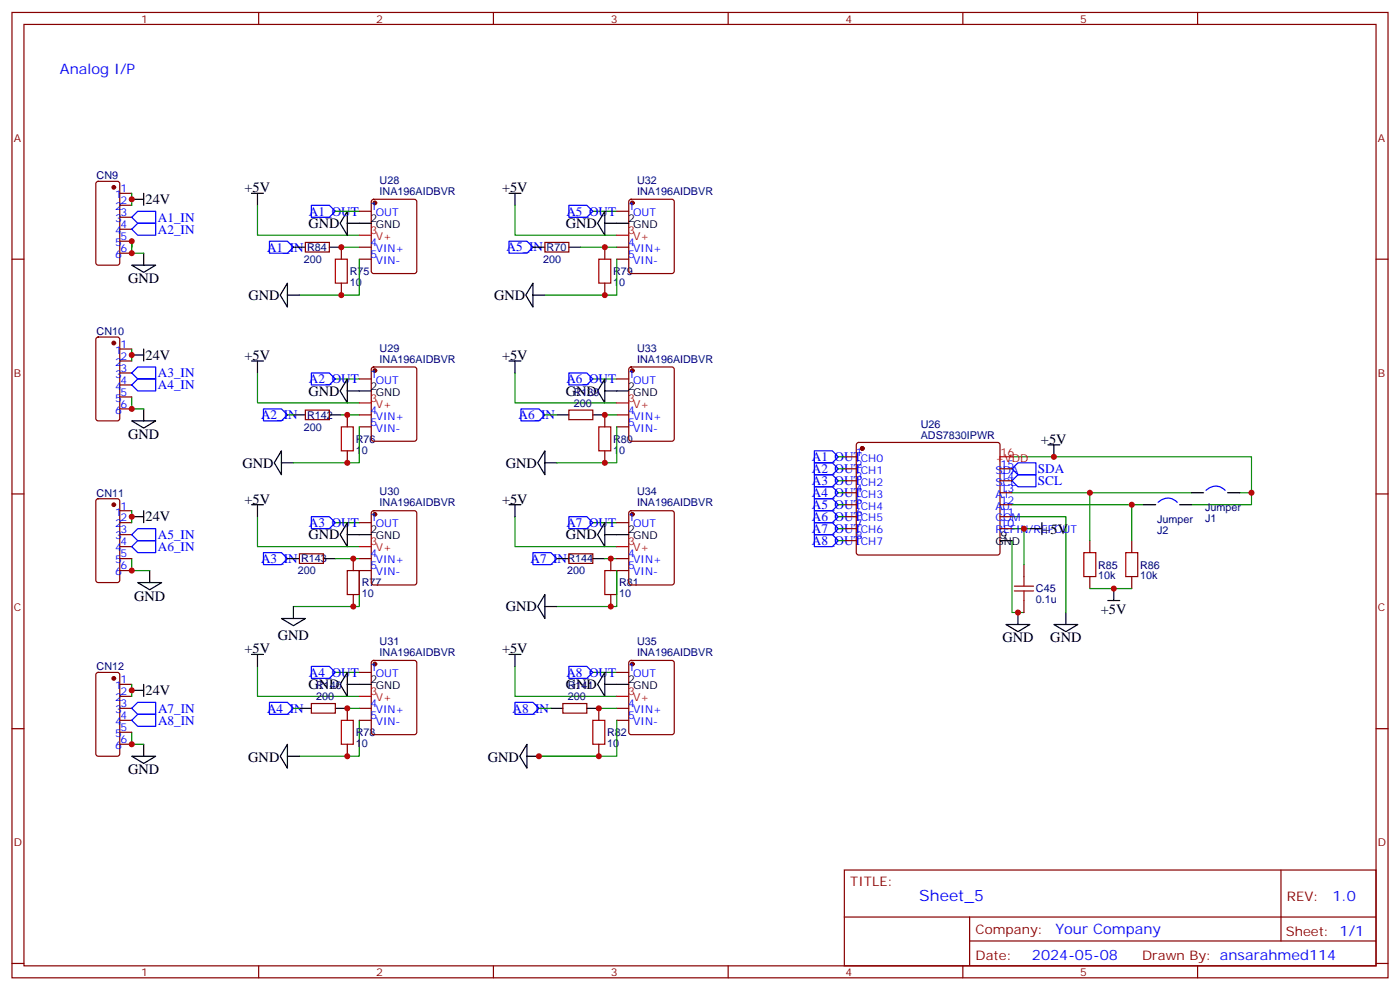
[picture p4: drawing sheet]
<svg xmlns="http://www.w3.org/2000/svg" width="412mm" height="292mm" viewBox="0 0 412 292" stroke-linecap="round" stroke-linejoin="round" font-family="sans-serif">
<g fill="none" stroke="#870000" stroke-width=".35">
<path d="M3.5 3.7h405.4v284.3h-405.4zM7.1 7.2h398.2v277.3h-398.2zM76.2 3.7v3.5M145.3 3.7v3.5M214.5 3.7v3.5M283.6 3.7v3.5M352.8 3.7v3.5M28.5 53.6l.4-.2h5.7l.6 .4 .1 23.6-.5 .6-5.9 .1-.6-.5-.1-23.5zM35.3 56.9h3.5M109.6 58.9l.5-.2h12l.6 .4 .1 20.8-.5 .6-12.2 .1-.7-.5v-20.7zM185.4 58.9l.5-.2h12l.7 .4v20.8l-.4 .6-12.3 .1-.6-.5-.1-20.7zM3.5 76.3h3.6"/>
<path d="M35.3 60.5h3.5M35.3 64h3.5M35.3 67.5h3.5M35.3 71h3.5M35.3 74.6h3.5M90 71.4h7v2.8h-7zM100.5 72.8v3.5M105.8 76.3h3.6M105.8 62.2h3.6M105.8 72.8h3.6M160.5 71.4h7.1v2.8h-7.1zM178.2 72.8v3.5"/>
<path d="M181.7 76.3h3.5M181.7 62.2h3.5M181.7 72.8h3.5M405.3 76.3h3.6M28.5 99.5l.4-.2h5.7l.6 .4 .1 23.6-.5 .6-5.9 .1-.6-.5-.1-23.5zM100.5 83.4v3.5M178.2 83.4v3.5M35.3 102.8h3.5M35.3 106.3h3.5M35.3 109.9h3.5M35.3 113.4h3.5M35.3 116.9h3.5"/>
<path d="M105.8 111.6h3.6M109.6 108.3l.5-.2h12l.6 .4 .1 20.8-.5 .6-12.2 .1-.7-.5v-20.7zM181.7 111.6h3.5M185.4 108.3l.5-.2h12l.7 .4v20.8l-.4 .6-12.3 .1-.6-.5-.1-20.7zM35.3 120.4h3.5M90 120.8h7v2.8h-7zM102.3 122.2v3.5M102.3 132.8v3.5M105.8 122.2h3.6M105.8 125.7h3.6M167.6 120.8h7v2.8h-7zM178.2 122.2v3.5"/>
<path d="M178.2 132.8v3.5M181.7 122.2h3.5M181.7 125.7h3.5M248.7 134.5h3.5M248.7 138.1h3.5M252.5 130.5l.4-.2h41l.5 .2 .2 .5v31.8l-.3 .5-.4 .2h-41l-.5-.3-.2-.4v-31.8zM294.6 138.1h3.5M3.5 145.5h3.6M28.5 147.1l.4-.2h5.7l.6 .4 .1 23.6-.5 .6-5.9 .1-.6-.5-.1-23.5zM35.3 150.4h3.5M35.3 154h3.5M35.3 157.5h3.5"/>
<path d="M105.8 154h3.6M109.6 150.6l.5-.2h12l.6 .5 .1 20.7-.5 .6-12.2 .1-.7-.5v-20.7zM181.7 154h3.5M185.4 150.6l.5-.2h12l.7 .5v20.7l-.4 .6-12.3 .1-.6-.5-.1-20.7zM248.7 141.6h3.5M248.7 145.1h3.5M248.7 148.7h3.5M248.7 152.2h3.5M248.7 155.7h3.5M248.7 159.2h3.5M294.6 141.6h3.5M294.6 145.1h3.5"/>
<path d="M294.6 148.7h3.5M294.6 152.2h3.5M294.6 155.7h3.5M321 159.2v3.6M333.4 159.2v3.6M405.3 145.5h3.6M35.3 161h3.5M35.3 164.5h3.5M35.3 168.1h3.5M88.2 163.1h7v2.8h-7zM104.1 164.5v3.6M104.1 175.1v3.5"/>
<path d="M105.8 164.5h3.6M105.8 168.1h3.6M167.6 163.1h7v2.8h-7zM179.9 164.5v3.6M179.9 175.1v3.5M181.7 164.5h3.5M181.7 168.1h3.5M301.6 166.3v3.5M301.6 176.9v3.5M321 169.8v3.6M333.4 169.8v3.6M28.5 198.3l.4-.3h5.7l.6 .5 .1 23.5-.5 .7h-5.9l-.6-.4-.1-23.5z"/>
<path d="M105.8 198h3.6M109.6 194.7l.5-.2h12l.6 .5 .1 20.7-.5 .6-12.2 .1-.7-.5v-20.7zM181.7 198h3.5M185.4 194.7l.5-.2h12l.7 .5v20.7l-.4 .6-12.3 .1-.6-.5-.1-20.7zM3.5 214.6h3.6M35.3 201.6h3.5M35.3 205.1h3.5M35.3 208.6h3.5M35.3 212.2h3.5M35.3 215.7h3.5M35.3 219.2h3.5M91.7 207.2h7.1v2.8h-7.1z"/>
<path d="M102.3 208.6v3.6M102.3 219.2v3.5M105.8 208.6h3.6M105.8 212.2h3.6M165.8 207.2h7.1v2.8h-7.1zM176.4 208.6v3.6M176.4 219.2v3.5M181.7 208.6h3.5M181.7 212.2h3.5M405.3 214.6h3.6M248.7 256.3h156.6v28.2h-156.6zM377.3 256.3v20.9"/>
<path d="M248.7 270.1h156.5M285.6 277.2h119.6M285.6 270.1v14.1M3.5 283.8h3.6M76.2 284.5v3.5M145.3 284.5v3.5M214.5 284.5v3.5M283.6 284.5v3.5M352.8 284.5v3.5M405.3 283.8h3.6"/>
</g>
<g fill="none" stroke="#000" stroke-width=".35">
<path d="M38.8 58.7h3.5M42.3 56.9v3.6M74.1 56.9h3.5M75.8 56.9v3.6M149.9 56.9h3.6M151.7 56.9v3.6M38.8 78.1h7.1l-3.6 2.1zM42.3 74.6v3.5M86.4 72.8h3.6M97 72.8h3.5M102.3 62.2v7.1l-2.1-3.5zM102.3 65.8h7.1"/>
<path d="M157 72.8h3.5M167.6 72.8h3.5M178.2 62.2v7.1l-2.2-3.5zM178.2 65.8h7M84.7 83.4v7.1l-2.2-3.6zM84.7 86.9h3.5M157 83.4v7.1l-2.1-3.6zM157 86.9h3.5M38.8 104.6h3.5M42.3 102.8v3.5M74.1 106.3h3.5M75.8 106.3v3.6"/>
<path d="M102.3 111.6v7.1l-2.1-3.6zM102.3 115.1h7.1M149.9 106.3h3.6M151.7 106.3v3.6M178.2 111.6v7.1l-2.2-3.6zM178.2 115.1h7M38.8 124h7.1l-3.6 2.1zM42.3 120.4v3.6M82.9 132.8v7l-2.1-3.5zM82.9 136.3h3.5M86.4 122.2h3.6M97 122.2h3.5"/>
<path d="M160.5 132.8v7l-2.1-3.5zM160.5 136.3h3.5M164 122.2h3.6M174.6 122.2h3.6M308.7 131h3.5M310.4 131v3.5M38.8 152.2h3.5M42.3 150.4v3.6M74.1 148.7h3.5M75.8 148.7v3.5M102.3 154v7l-2.1-3.5zM102.3 157.5h7.1"/>
<path d="M149.9 148.7h3.6M151.7 148.7v3.5M178.2 154v7l-2.2-3.5zM178.2 157.5h7M294.6 159.2h3.5M303.4 155.7h3.5M306.9 154v3.5M336.9 148.7h3.5M347.5 148.7h3.5M351 145.1h3.5M361.6 145.1h3.5M40.6 171.6h7l-3.5 2.1z"/>
<path d="M44.1 168.1v3.5M84.7 164.5h3.5M86.4 178.6v3.6M95.2 164.5h3.6M160.5 175.1v7.1l-2.1-3.6zM160.5 178.6h3.5M164 164.5h3.6M174.6 164.5h3.6M326.3 176.9h3.5M328.1 173.4v3.5M74.1 192.8h3.5M75.8 192.8v3.5"/>
<path d="M82.9 182.2h7.1l-3.6 2.1zM102.3 198v7.1l-2.1-3.5zM149.9 192.8h3.6M151.7 192.8v3.5M178.2 198v7.1l-2.2-3.5zM296.3 183.9h7.1l-3.5 2.2zM299.9 180.4v3.5M310.4 183.9h7.1l-3.5 2.2zM314 180.4v3.5M38.8 203.3h3.5M42.3 201.6v3.5M42.3 219.2v3.5"/>
<path d="M84.7 219.2v7.1l-2.2-3.6zM88.2 208.6h3.5M98.8 208.6h3.5M102.3 201.6h7.1M155.2 219.2v7.1l-2.1-3.6zM162.3 208.6h3.5M172.9 208.6h3.5M178.2 201.6h7M38.8 222.7h7.1l-3.6 2.2zM84.7 222.7h3.5M155.2 222.7h3.5"/>
</g>
<g fill="none" stroke="#008700" stroke-width=".35">
<path d="M38.8 56.9v3.6M38.8 72.8v-1.8v3.6h3.5M75.8 60.5v8.8h30M98.8 62.2h7M100.5 72.8h5.3M105.8 76.3v10.6h-17.6M151.7 60.5v8.8h30M171.1 72.8h10.6M174.6 62.2h7.1M181.7 76.3v10.6h-21.2M38.8 116.9v3.5h3.5M38.8 102.8v3.5"/>
<path d="M75.8 109.9v8.8h30M98.8 111.6h7M151.7 109.9v8.8h30M174.6 111.6h7.1M84.7 122.2h1.7M100.5 122.2h5.3M105.8 125.7v10.6h-19.4M160.5 122.2h3.5M178.2 122.2h3.5M181.7 125.7v10.6h-17.7M246.9 134.5h1.8M246.9 138.1h1.8"/>
<path d="M298.1 134.5h70.6v10.6M38.8 150.4v3.6M75.8 152.2v8.8h30M98.8 154h7M151.7 152.2v8.8h30M174.6 154h7.1M246.9 148.7h1.8M246.9 145.1h1.8M246.9 155.7h1.8M246.9 141.6h1.8M246.9 152.2h1.8M246.9 159.2h1.8"/>
<path d="M298.1 152.2h15.9v28.2M298.1 159.2v21.2h3.5M298.1 148.7h38.8M298.1 145.1h52.9M298.1 155.7h5.3M301.6 155.7v10.6M321 145.1v14.1M333.4 148.7v10.5M365.1 145.1h3.6M368.7 145.1v3.6h-17.7M38.8 164.5v3.6h5.3M98.8 164.5h7"/>
<path d="M105.8 168.1v10.5h-19.4M178.2 164.5h3.5M181.7 168.1v10.5h-17.7M321 173.4h12.4M75.8 196.3v8.8h30M98.8 198h7M151.7 196.3v8.8h30M174.6 198h7.1M38.8 215.7v3.5h3.5M38.8 201.6v3.5M86.4 208.6h1.8M102.3 208.6h3.5"/>
<path d="M105.8 212.2v10.5h-17.6M158.7 208.6h3.6M176.4 208.6h5.3M181.7 212.2v10.5h-23h17.7"/>
</g>
<g fill="none" stroke="#00f" stroke-width=".35">
<path d="M38.8 64l1.8-1.8h5.3v3.6h-5.3zM38.8 67.5l1.8-1.7h5.3v3.5h-5.3zM79.4 71h5.3l1.7 1.8-1.7 1.8h-5.3zM91.7 60.5h5.3l1.8 1.7-1.8 1.8h-5.3zM149.9 71h5.3l1.8 1.8-1.8 1.8h-5.3zM167.6 60.5h5.3l1.7 1.7-1.7 1.8h-5.3zM38.8 113.4l1.8-1.8h5.3v3.5h-5.3zM38.8 109.9l1.8-1.8h5.3v3.5h-5.3zM91.7 109.9h5.3l1.8 1.7-1.8 1.8h-5.3zM167.6 109.9h5.3l1.7 1.7-1.7 1.8h-5.3zM77.6 120.4h5.3l1.8 1.8-1.8 1.8h-5.3zM153.5 120.4h5.2l1.8 1.8-1.8 1.8h-5.2z"/>
<path d="M239.9 132.8h5.3l1.7 1.7-1.7 1.8h-5.3zM239.9 136.3h5.3l1.7 1.8-1.7 1.7h-5.3zM239.9 139.8h5.3l1.7 1.8-1.7 1.8h-5.3zM298.1 138.1l1.8-1.8h5.3v3.5h-5.3zM38.8 157.5l1.8-1.8h5.3v3.5h-5.3zM91.7 152.2h5.3l1.8 1.8-1.8 1.7h-5.3zM167.6 152.2h5.3l1.7 1.8-1.7 1.7h-5.3zM239.9 143.4h5.3l1.7 1.7-1.7 1.8h-5.3zM239.9 146.9h5.3l1.7 1.8-1.7 1.7h-5.3zM239.9 150.4h5.3l1.7 1.8-1.7 1.8h-5.3zM239.9 154h5.3l1.7 1.7-1.7 1.8h-5.3zM239.9 157.5h5.3l1.7 1.7-1.7 1.8h-5.3z"/>
<path d="M298.1 141.6l1.8-1.8h5.3v3.6h-5.3zM341.1 148a4 4 0 0 1 5.7 0M355.2 144.4a4 4 0 0 1 5.7 0M38.8 161l1.8-1.8h5.3v3.6h-5.3zM77.6 162.8h5.3l1.8 1.7-1.8 1.8h-5.3zM157 162.8h5.3l1.7 1.7-1.7 1.8h-5.3zM91.7 196.3h5.3l1.8 1.7-1.8 1.8h-5.3zM167.6 196.3h5.3l1.7 1.7-1.7 1.8h-5.3zM38.8 212.2l1.8-1.8h5.3v3.5h-5.3zM38.8 208.6l1.8-1.7h5.3v3.5h-5.3zM79.4 206.9h5.3l1.7 1.7-1.7 1.8h-5.3zM151.7 206.9h5.3l1.7 1.7-1.7 1.8h-5.3z"/>
</g>
<g fill="none" stroke="#a10000" stroke-width=".35">
<path d="M98.8 76.3h3.5v7.1h-3.5zM176.4 76.3h3.5v7.1h-3.5zM100.5 125.7h3.6v7.1h-3.6zM176.4 125.7h3.5v7.1h-3.5zM102.3 168.1h3.5v7h-3.5zM178.2 168.1h3.5v7h-3.5zM298.8 174.1h5.6M298.8 172.6h5.6M301.6 169.8v2.8M301.6 174.1v2.8M319.3 162.8h3.5v7h-3.5zM331.6 162.8h3.5v7h-3.5z"/>
<path d="M100.5 212.2h3.6v7h-3.6zM174.6 212.2h3.6v7h-3.6z"/>
</g>
<g fill="#870000" stroke="#870000" stroke-width=".35">
<circle cx="33.5" cy="55.2" r=".53"/>
<circle cx="33.5" cy="101" r=".53"/>
<circle cx="33.5" cy="148.7" r=".53"/>
<circle cx="33.5" cy="199.8" r=".53"/>
<circle cx="254" cy="132.1" r=".53"/>
<circle cx="110.4" cy="59.8" r=".53"/>
<circle cx="110.4" cy="109.1" r=".53"/>
<circle cx="110.4" cy="151.5" r=".53"/>
<circle cx="110.4" cy="195.6" r=".53"/>
<circle cx="186.3" cy="59.8" r=".53"/>
<circle cx="186.3" cy="109.1" r=".53"/>
<circle cx="186.3" cy="151.5" r=".53"/>
<circle cx="186.3" cy="195.6" r=".53"/>
</g>
<path d="M105.8 69.3h3.6M181.7 69.3h3.5M105.8 118.7h3.6M181.7 118.7h3.5M294.6 134.5h3.5M105.8 161h3.6M181.7 161h3.5M105.8 205.1h3.6M181.7 205.1h3.5" fill="none" stroke="#f00" stroke-width=".35"/>
<g fill="#c00">
<circle cx="321" cy="145.1" r=".88"/>
<circle cx="333.4" cy="148.7" r=".88"/>
<circle cx="301.6" cy="155.7" r=".88"/>
<circle cx="38.8" cy="71" r=".88"/>
<circle cx="38.8" cy="74.6" r=".88"/>
<circle cx="38.8" cy="120.4" r=".88"/>
<circle cx="38.8" cy="168.1" r=".88"/>
<circle cx="38.8" cy="219.2" r=".88"/>
<circle cx="368.7" cy="145.1" r=".88"/>
<circle cx="310.4" cy="134.5" r=".88"/>
<circle cx="299.9" cy="180.4" r=".88"/>
<circle cx="102.3" cy="122.2" r=".88"/>
<circle cx="178.2" cy="122.2" r=".88"/>
<circle cx="179.9" cy="164.5" r=".88"/>
<circle cx="179.9" cy="178.6" r=".88"/>
<circle cx="104.1" cy="164.5" r=".88"/>
<circle cx="104.1" cy="178.6" r=".88"/>
<circle cx="102.3" cy="222.7" r=".88"/>
<circle cx="176.4" cy="208.6" r=".88"/>
<circle cx="178.2" cy="72.8" r=".88"/>
<circle cx="178.2" cy="86.9" r=".88"/>
<circle cx="100.5" cy="72.8" r=".88"/>
<circle cx="100.5" cy="86.9" r=".88"/>
<circle cx="102.3" cy="136.3" r=".88"/>
<circle cx="178.2" cy="136.3" r=".88"/>
<circle cx="176.4" cy="222.7" r=".88"/>
<circle cx="158.8" cy="222.7" r=".88"/>
<circle cx="102.3" cy="208.6" r=".88"/>
<circle cx="38.8" cy="152.2" r=".88"/>
<circle cx="38.8" cy="104.6" r=".88"/>
<circle cx="38.8" cy="58.7" r=".88"/>
<circle cx="38.8" cy="203.3" r=".88"/>
<circle cx="328.1" cy="173.4" r=".88"/>
</g>
<text font-size="4.6" fill="#00f" x="270.8" y="265.3">Sheet_5</text>
<g font-size="4.2" fill="#00f">
<text x="17.6" y="21.7">Analog I/P</text>
<text x="392.5" y="265.5">1.0</text>
<text x="310.9" y="275.1">Your Company</text>
<text x="304" y="282.9">2024-05-08</text>
</g>
<g font-size="4.2">
<text x="72" y="56.6">+5V</text>
<text x="147.9" y="56.6">+5V</text>
<text x="42.9" y="60.1">24V</text>
<text x="90.8" y="67.2">GND</text>
<text x="166.7" y="67.2">GND</text>
<text x="37.7" y="83.4">GND</text>
<text x="73.2" y="88.3">GND</text>
<text x="145.5" y="88.3">GND</text>
<text x="42.9" y="106">24V</text>
<text x="72" y="106">+5V</text>
<text x="147.9" y="106">+5V</text>
<text x="90.8" y="116.6">GND</text>
<text x="166.7" y="116.6">GND</text>
<text x="37.7" y="129.3">GND</text>
<text x="306.6" y="130.7">+5V</text>
<text x="71.4" y="137.7">GND</text>
<text x="149" y="137.9">GND</text>
<text x="72" y="148.3">+5V</text>
<text x="147.9" y="148.3">+5V</text>
<text x="42.9" y="153.6">24V</text>
<text x="90.8" y="158.9">GND</text>
<text x="166.7" y="158.9">GND</text>
<text x="307.1" y="157.2">+5V</text>
<text x="39.5" y="176.9">GND</text>
<text x="149" y="180">GND</text>
<text x="324.3" y="180.9">+5V</text>
<text x="81.8" y="188.4">GND</text>
<text x="295.3" y="189.2">GND</text>
<text x="309.4" y="189.2">GND</text>
<text x="72" y="192.4">+5V</text>
<text x="147.9" y="192.4">+5V</text>
<text x="90.8" y="203">GND</text>
<text x="166.7" y="203">GND</text>
<text x="42.9" y="204.8">24V</text>
<text x="73.1" y="224.3">GND</text>
<text x="143.7" y="224.3">GND</text>
<text x="37.7" y="228">GND</text>
</g>
<g font-size="3.9" fill="#00f">
<text x="46.5" y="65.4">A1_IN</text>
<text x="91" y="63.5">A1_OUT</text>
<text x="166.9" y="63.5">A5_OUT</text>
<text x="46.5" y="68.8">A2_IN</text>
<text x="78.7" y="74.1">A1_IN</text>
<text x="149.2" y="74.1">A5_IN</text>
<text x="46.5" y="111.1">A3_IN</text>
<text x="91" y="112.9">A2_OUT</text>
<text x="166.9" y="112.9">A6_OUT</text>
<text x="46.5" y="114.7">A4_IN</text>
<text x="76.9" y="123.5">A2_IN</text>
<text x="152.8" y="123.5">A6_IN</text>
<text x="239.2" y="135.8">A1_OUT</text>
<text x="239.2" y="139.3">A2_OUT</text>
<text x="239.2" y="142.9">A3_OUT</text>
<text x="305.8" y="139.3">SDA</text>
<text x="305.8" y="142.9">SCL</text>
<text x="239.2" y="146.4">A4_OUT</text>
<text x="239.2" y="149.9">A5_OUT</text>
<text x="91" y="155.2">A3_OUT</text>
<text x="166.9" y="155.2">A7_OUT</text>
<text x="239.2" y="153.4">A6_OUT</text>
<text x="46.5" y="158.8">A5_IN</text>
<text x="239.2" y="157">A7_OUT</text>
<text x="239.2" y="160.5">A8_OUT</text>
<text x="46.5" y="162.3">A6_IN</text>
<text x="76.9" y="165.8">A3_IN</text>
<text x="156.3" y="165.8">A7_IN</text>
<text x="91" y="199.3">A4_OUT</text>
<text x="166.9" y="199.3">A8_OUT</text>
<text x="46.6" y="209.9">A7_IN</text>
<text x="78.7" y="209.9">A4_IN</text>
<text x="151" y="209.9">A8_IN</text>
<text x="46.6" y="213.4">A8_IN</text>
</g>
<g font-size="3.9" fill="#800">
<text x="250.5" y="260.8">TITLE:</text>
<text x="379.1" y="265.5">REV:</text>
<text x="287.4" y="275">Company:</text>
<text x="378.7" y="275.7">Sheet: 1/1</text>
<text x="287.4" y="282.7">Date:</text>
<text x="336.4" y="282.8">Drawn By: ansarahmed114</text>
</g>
<g font-size="3.2" fill="#800">
<text x="41.6" y="6.7">1</text>
<text x="110.8" y="6.7">2</text>
<text x="179.9" y="6.7">3</text>
<text x="249.1" y="6.7">4</text>
<text x="318.2" y="6.7">5</text>
<text x="4.1" y="41.8">A</text>
<text x="405.9" y="41.8">A</text>
<text x="4.1" y="110.9">B</text>
<text x="405.9" y="110.9">B</text>
<text x="4.1" y="180.1">C</text>
<text x="405.9" y="180.1">C</text>
<text x="4.1" y="249.2">D</text>
<text x="405.9" y="249.2">D</text>
<text x="41.6" y="287.5">1</text>
<text x="110.8" y="287.5">2</text>
<text x="179.9" y="287.5">3</text>
<text x="249.1" y="287.5">4</text>
<text x="318.2" y="287.5">5</text>
</g>
<g font-size="3.2" fill="#000080">
<text x="28.5" y="52.8">CN9</text>
<text x="111.8" y="57.4">INA196AIDBVR</text>
<text x="111.8" y="54.2">U28</text>
<text x="187.7" y="57.4">INA196AIDBVR</text>
<text x="187.7" y="54.2">U32</text>
<text x="89.5" y="77.4">200</text>
<text x="90.5" y="73.9">R84</text>
<text x="160" y="77.4">200</text>
<text x="161" y="73.9">R70</text>
<text x="103" y="81">R75</text>
<text x="180.6" y="81">R79</text>
<text x="103" y="84.2">10</text>
<text x="180.6" y="84.2">10</text>
<text x="28.5" y="98.7">CN10</text>
<text x="111.8" y="106.8">INA196AIDBVR</text>
<text x="111.8" y="103.6">U29</text>
<text x="187.7" y="106.8">INA196AIDBVR</text>
<text x="187.7" y="103.6">U33</text>
<text x="169" y="119.7">200</text>
<text x="169" y="116.5">R139</text>
<text x="90.5" y="123.3">R142</text>
<text x="89.5" y="126.8">200</text>
<text x="104.8" y="130.4">R76</text>
<text x="180.6" y="130.4">R80</text>
<text x="271.2" y="129.3">ADS7830IPWR</text>
<text x="271.2" y="126">U26</text>
<text x="104.8" y="133.6">10</text>
<text x="180.6" y="133.6">10</text>
<text x="28.5" y="146.3">CN11</text>
<text x="111.8" y="149.2">INA196AIDBVR</text>
<text x="111.8" y="145.9">U30</text>
<text x="187.7" y="149.2">INA196AIDBVR</text>
<text x="187.7" y="145.9">U34</text>
<text x="340.8" y="154.1">Jumper</text>
<text x="355" y="150.6">Jumper</text>
<text x="355" y="153.7">J1</text>
<text x="340.8" y="157.2">J2</text>
<text x="88.7" y="165.6">R143</text>
<text x="167.2" y="165.7">R144</text>
<text x="323.5" y="167.4">R85</text>
<text x="335.8" y="167.4">R86</text>
<text x="87.7" y="169.1">200</text>
<text x="106.5" y="172.7">R77</text>
<text x="167.1" y="169.1">200</text>
<text x="182.4" y="172.7">R81</text>
<text x="323.5" y="170.6">10k</text>
<text x="335.8" y="170.6">10k</text>
<text x="106.5" y="175.9">10</text>
<text x="182.4" y="175.9">10</text>
<text x="305.2" y="177.7">0.1u</text>
<text x="305.2" y="174.5">C45</text>
<text x="111.8" y="190">U31</text>
<text x="187.7" y="190">U35</text>
<text x="28.5" y="197.4">CN12</text>
<text x="111.8" y="193.3">INA196AIDBVR</text>
<text x="187.7" y="193.3">INA196AIDBVR</text>
<text x="93.1" y="203">R140</text>
<text x="167.2" y="203">R141</text>
<text x="93.1" y="206.2">200</text>
<text x="167.2" y="206.2">200</text>
<text x="104.8" y="220">10</text>
<text x="104.8" y="216.8">R78</text>
<text x="178.9" y="220">10</text>
<text x="178.9" y="216.8">R82</text>
</g>
<g font-size="3.2" fill="#00f">
<text x="34" y="58.3">1</text>
<text x="35.5" y="56.6">1</text>
<text x="34" y="61.9">2</text>
<text x="34" y="65.4">3</text>
<text x="35.5" y="60.1">2</text>
<text x="35.5" y="63.6">3</text>
<text x="109.2" y="61.9">1</text>
<text x="110.7" y="63.6">OUT</text>
<text x="185" y="61.9">1</text>
<text x="186.5" y="63.6">OUT</text>
<text x="34" y="68.9">4</text>
<text x="35.5" y="67.2">4</text>
<text x="35.5" y="70.7">5</text>
<text x="34" y="72.5">5</text>
<text x="34" y="76">6</text>
<text x="35.5" y="74.2">6</text>
<text x="109.2" y="72.5">4</text>
<text x="109.2" y="76">5</text>
<text x="110.7" y="74.2">VIN+</text>
<text x="110.7" y="77.8">VIN-</text>
<text x="185" y="72.5">4</text>
<text x="185" y="76">5</text>
<text x="186.5" y="74.2">VIN+</text>
<text x="186.5" y="77.8">VIN-</text>
<text x="34" y="104.2">1</text>
<text x="34" y="107.7">2</text>
<text x="35.5" y="102.4">1</text>
<text x="35.5" y="106">2</text>
<text x="34" y="111.3">3</text>
<text x="35.5" y="109.5">3</text>
<text x="35.5" y="113">4</text>
<text x="109.2" y="111.3">1</text>
<text x="110.7" y="113">OUT</text>
<text x="185" y="111.3">1</text>
<text x="186.5" y="113">OUT</text>
<text x="34" y="114.8">4</text>
<text x="34" y="118.3">5</text>
<text x="35.5" y="116.6">5</text>
<text x="34" y="121.8">6</text>
<text x="35.5" y="120.1">6</text>
<text x="109.2" y="121.8">4</text>
<text x="109.2" y="125.4">5</text>
<text x="110.7" y="123.6">VIN+</text>
<text x="185" y="121.8">4</text>
<text x="185" y="125.4">5</text>
<text x="186.5" y="123.6">VIN+</text>
<text x="110.7" y="127.1">VIN-</text>
<text x="186.5" y="127.1">VIN-</text>
<text x="252.1" y="134.2">1</text>
<text x="252.1" y="137.7">2</text>
<text x="253.5" y="136">CH0</text>
<text x="294.7" y="137.7">15</text>
<text x="252.1" y="141.3">3</text>
<text x="253.5" y="139.5">CH1</text>
<text x="253.5" y="143">CH2</text>
<text x="293.3" y="143">SCL</text>
<text x="293.3" y="139.5">SDA</text>
<text x="294.7" y="141.3">14</text>
<text x="252.1" y="144.8">4</text>
<text x="252.1" y="148.3">5</text>
<text x="253.5" y="146.5">CH3</text>
<text x="293.3" y="146.5">A1</text>
<text x="294.7" y="148.3">12</text>
<text x="294.7" y="144.8">13</text>
<text x="34" y="151.8">1</text>
<text x="34" y="155.4">2</text>
<text x="35.5" y="150.1">1</text>
<text x="35.5" y="153.6">2</text>
<text x="109.2" y="153.6">1</text>
<text x="110.7" y="155.4">OUT</text>
<text x="185" y="153.6">1</text>
<text x="186.5" y="155.4">OUT</text>
<text x="252.1" y="151.8">6</text>
<text x="252.1" y="155.4">7</text>
<text x="253.5" y="150.1">CH4</text>
<text x="253.5" y="153.6">CH5</text>
<text x="293.3" y="153.6">COM</text>
<text x="293.3" y="150.1">A0</text>
<text x="294.7" y="155.4">10</text>
<text x="294.7" y="151.8">11</text>
<text x="34" y="158.9">3</text>
<text x="35.5" y="157.1">3</text>
<text x="35.5" y="160.7">4</text>
<text x="252.1" y="158.9">8</text>
<text x="253.5" y="157.1">CH6</text>
<text x="253.5" y="160.7">CH7</text>
<text x="293.3" y="157.1">REFIN/REFOUT</text>
<text x="34" y="162.4">4</text>
<text x="34" y="165.9">5</text>
<text x="35.5" y="164.2">5</text>
<text x="35.5" y="167.7">6</text>
<text x="109.2" y="164.2">4</text>
<text x="109.2" y="167.7">5</text>
<text x="110.7" y="165.9">VIN+</text>
<text x="185" y="164.2">4</text>
<text x="185" y="167.7">5</text>
<text x="186.5" y="165.9">VIN+</text>
<text x="34" y="169.5">6</text>
<text x="110.7" y="169.5">VIN-</text>
<text x="186.5" y="169.5">VIN-</text>
<text x="109.2" y="197.7">1</text>
<text x="185" y="197.7">1</text>
<text x="34" y="203">1</text>
<text x="35.5" y="201.2">1</text>
<text x="110.7" y="199.5">OUT</text>
<text x="186.5" y="199.5">OUT</text>
<text x="34" y="206.5">2</text>
<text x="35.5" y="204.8">2</text>
<text x="35.5" y="208.3">3</text>
<text x="109.2" y="208.3">4</text>
<text x="185" y="208.3">4</text>
<text x="34" y="210">3</text>
<text x="34" y="213.6">4</text>
<text x="35.5" y="211.8">4</text>
<text x="35.5" y="215.3">5</text>
<text x="109.2" y="211.8">5</text>
<text x="110.7" y="210">VIN+</text>
<text x="110.7" y="213.6">VIN-</text>
<text x="185" y="211.8">5</text>
<text x="186.5" y="210">VIN+</text>
<text x="186.5" y="213.6">VIN-</text>
<text x="34" y="217.1">5</text>
<text x="34" y="220.6">6</text>
<text x="35.5" y="218.9">6</text>
</g>
<g font-size="3.2">
<text x="109.2" y="65.4">2</text>
<text x="185" y="65.4">2</text>
<text x="110.7" y="67.2">GND</text>
<text x="186.5" y="67.2">GND</text>
<text x="109.2" y="114.8">2</text>
<text x="110.7" y="116.6">GND</text>
<text x="185" y="114.8">2</text>
<text x="186.5" y="116.6">GND</text>
<text x="109.2" y="157.1">2</text>
<text x="110.7" y="158.9">GND</text>
<text x="185" y="157.1">2</text>
<text x="186.5" y="158.9">GND</text>
<text x="293.3" y="160.7">GND</text>
<text x="294.7" y="158.9">9</text>
<text x="109.2" y="201.2">2</text>
<text x="110.7" y="203">GND</text>
<text x="185" y="201.2">2</text>
<text x="186.5" y="203">GND</text>
</g>
<g font-size="3.2" fill="#f00">
<text x="109.2" y="68.9">3</text>
<text x="110.7" y="70.7">V+</text>
<text x="185" y="68.9">3</text>
<text x="186.5" y="70.7">V+</text>
<text x="109.2" y="118.3">3</text>
<text x="185" y="118.3">3</text>
<text x="110.7" y="120.1">V+</text>
<text x="186.5" y="120.1">V+</text>
<text x="293.3" y="136">+VDD</text>
<text x="294.7" y="134.2">16</text>
<text x="109.2" y="160.7">3</text>
<text x="185" y="160.7">3</text>
<text x="110.7" y="162.4">V+</text>
<text x="186.5" y="162.4">V+</text>
<text x="109.2" y="204.8">3</text>
<text x="110.7" y="206.5">V+</text>
<text x="185" y="204.8">3</text>
<text x="186.5" y="206.5">V+</text>
</g>
</svg>
